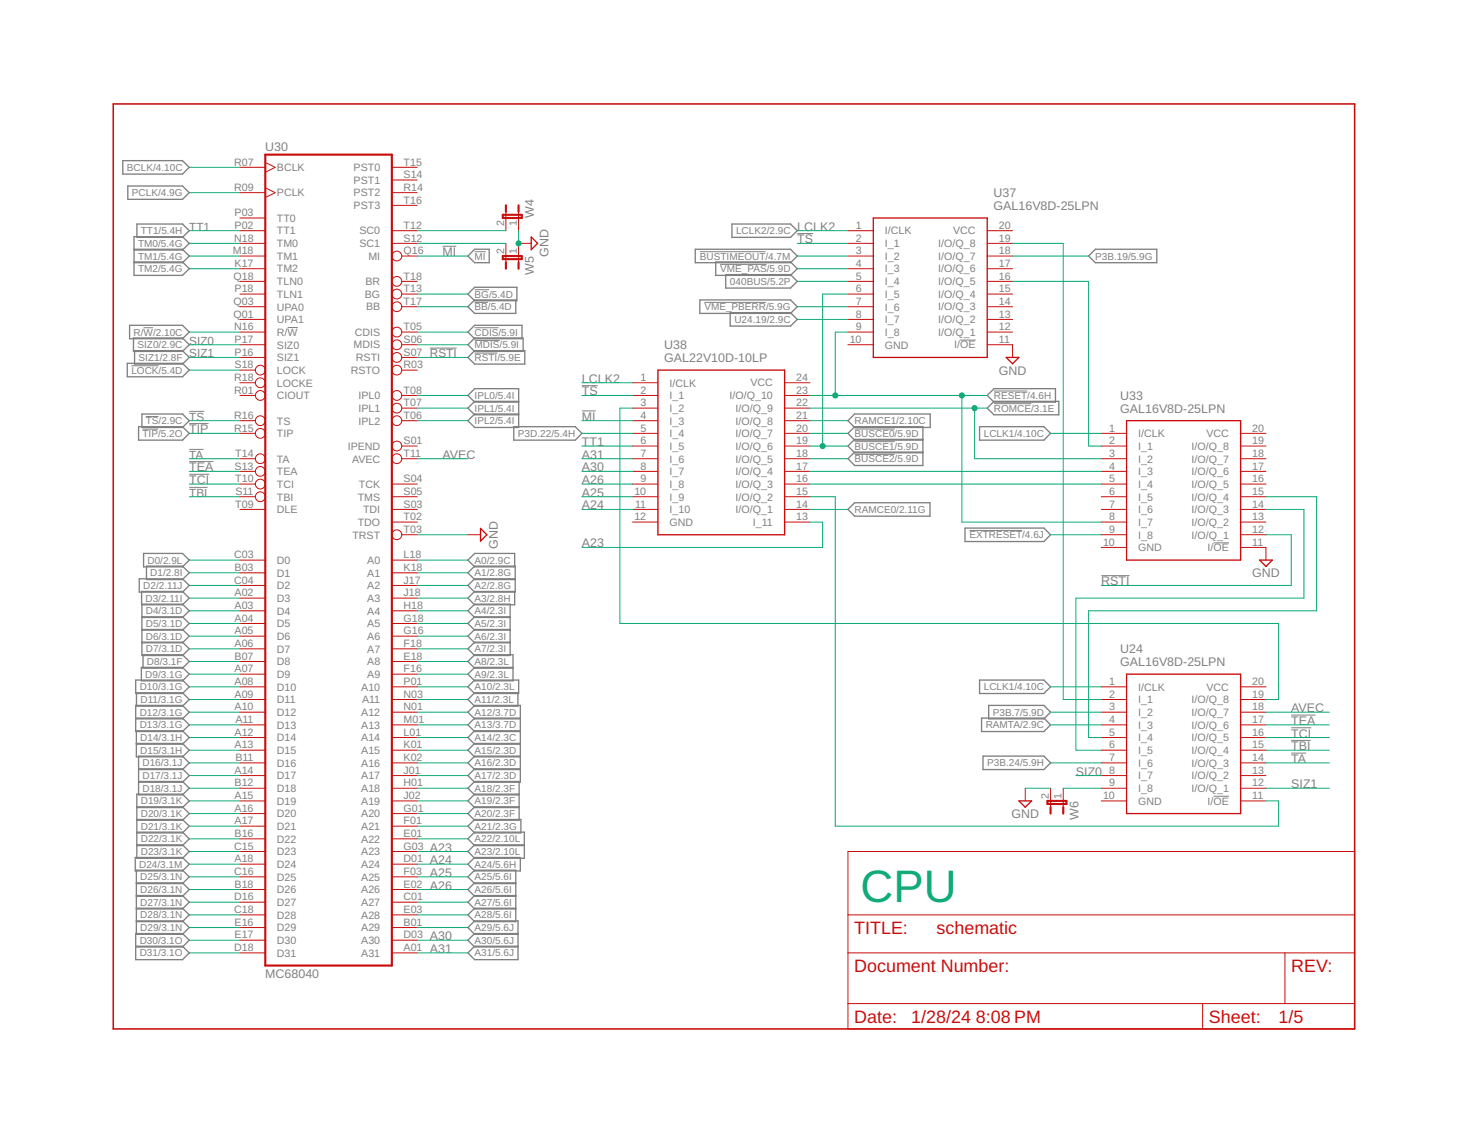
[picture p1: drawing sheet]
<svg xmlns="http://www.w3.org/2000/svg" width="279mm" height="216mm" viewBox="0 0 279 216" stroke-linecap="round" stroke-linejoin="round" font-family="sans-serif">
<g fill="none" stroke="#808080" stroke-width=".19">
<path d="M84.3 46.9h2.6M90.4 47.9h2.1M90.4 57.6h2.5M90.4 55.2h2.8M133.3 47.9h12.5M134.2 57.6h11.7M137.2 50.3h8.8M151.8 44.5h3.1M25 69.6h5.2M27.3 62.4h1.8M27.8 79.3h2.4M36 78.3h2.9"/>
<path d="M54.8 62.4h1.9M81.9 66.3h5.1M90.4 67.2h4.3M90.4 62.4h4.6M90.4 64.8h4.8M110.8 73.4h3.1M110.8 78.2h2.7M182.9 64.7h2.9M189.3 74.4h6.4M189.3 76.9h7.1M27.1 81.7h3M36 85.6h2.8"/>
<path d="M36 92.8h3.5M36 80.6h3.7M36 87.9h4.7M36 90.3h3.9M162.8 84.1h7.6M162.8 86.5h7.6M162.8 81.7h7.6M184.6 101h10.1M209.7 109.6h5.4M231.1 103.4h3M245.9 136.1h4.6M245.9 138.6h3.8"/>
<path d="M231.1 151.6h3M245.9 143.4h2.9M245.9 141h3.7"/>
</g>
<g fill="none" stroke="#808080" stroke-width=".25">
<path d="M23.4 30.6h11.4l1.2 1.3-1.2 1.2h-11.4zM24.3 35.4h10.5l1.2 1.3-1.2 1.3h-10.5zM25.5 47.5h9.3l1.2 1.2-1.2 1.3h-9.3M25.5 47.6h9.3l1.2-1.3-1.2-1.2h-9.3v7.3h9.3l1.2-1.2-1.2-1.3h-9.3M26.1 42.7h8.7l1.2 1.2-1.2 1.3h-8.7zM89.1 58.4l1.3-1.3h7.8v2.6h-7.8zM89.1 56l1.3-1.3h8v2.6h-8zM89.1 48.7l1.3-1.2h2.8v2.5h-2.8zM132.4 47.5h18.2l1.2 1.2-1.2 1.3h-18.2zM133.3 57.1h17.3l1.2 1.3-1.2 1.3h-17.3zM136.3 49.9h14.3l1.2 1.3-1.2 1.2h-14.3zM138.2 52.3h12.4l1.2 1.3-1.2 1.2h-12.4z"/>
<path d="M139.1 59.5h11.5l1.2 1.3-1.2 1.3h-11.5zM139.4 42.7h11.2l1.2 1.2-1.2 1.3h-11.2zM208.6 47.5h11.7v2.5h-11.7l-1.3-1.3zM24.2 69.2h10.6l1.2 1.3-1.2 1.2h-10.6zM24.7 61.9h10.1l1.2 1.3-1.2 1.3h-10.1zM25.4 64.3h9.4l1.2 1.3-1.2 1.3h-9.4zM25.6 66.8h9.2l1.2 1.3-1.2 1.2h-9.2zM27 78.8h7.8l1.2 1.3-1.2 1.3h-7.8zM89.1 68.1l1.3-1.3h9.5v2.5h-9.5zM89.1 63.2l1.3-1.3h9v2.6h-9zM89.1 65.6l1.3-1.3h9.2v2.6h-9.2zM98.8 76.6h-8.4l-1.3-1.3 1.3-1.3h8.4v7.4h-8.4l-1.3-1.3 1.3-1.3h8.4"/>
<path d="M98.8 76.4h-8.4l-1.3 1.3 1.3 1.3h8.4M189.3 76.4h12.4v2.6h-12.4l-1.3-1.3zM189.3 74h11.7v2.6h-11.7l-1.3-1.3zM26.4 81.2h8.4l1.2 1.3-1.2 1.3h-8.4zM97.9 81.2h11.7l1.2 1.3-1.2 1.3h-11.7zM161.5 80.1l1.3-1.3h14.4v2.6h-14.4zM161.5 97l1.3-1.3h14.3v2.6h-14.3zM175.8 83.8h-13l-1.3-1.3 1.3-1.3h13v7.4h-13l-1.3-1.3 1.3-1.2h13M175.8 83.7h-13l-1.3 1.2 1.3 1.3h13M186.6 81.2h12.2l1.3 1.3-1.3 1.3h-12.2zM26.5 110.2h8.3l1.2 1.3-1.2 1.2h-8.3zM27 112.6h7.8l1.2 1.3-1.2 1.2h-7.8z"/>
<path d="M27 117.6h7.8l1.2-1.3-1.2-1.3h-7.8v9.8h7.8l1.2-1.3-1.2-1.2h-7.8M27 119.8h7.8l1.2 1.3-1.2 1.3h-7.8M27 117.4h7.8l1.2 1.3-1.2 1.3h-7.8M27.3 105.4h7.5l1.2 1.2-1.2 1.3h-7.5zM27.9 107.8h6.9l1.2 1.3-1.2 1.2h-6.9zM89.1 113.9l1.3-1.3h7.6v2.5h-7.6zM89.1 106.6l1.3-1.2h7.6v2.5h-7.6zM97.2 117.6h-6.8l-1.3-1.3 1.3-1.3h6.8v9.8h-6.8l-1.3-1.3 1.3-1.2h6.8M97.2 119.8h-6.8l-1.3 1.3 1.3 1.3h6.8M97.2 117.4h-6.8l-1.3 1.3 1.3 1.3h6.8M98.1 110.2h-7.7l-1.3 1.3 1.3 1.2h7.7v-4.9h-7.7l-1.3 1.3 1.3 1.2h7.7M183.8 100.5h15l1.3 1.3-1.3 1.3h-15z"/>
<path d="M25.8 129.5h9l1.2 1.3-1.2 1.2h-9zM25.8 136.7h9l1.2 1.3-1.2 1.3h-9v-5h9l1.2 1.3-1.2 1.3h-9M26 131.9h8.8l1.2 1.3-1.2 1.3h-8.8zM26.9 127.1h7.9l1.2 1.3-1.2 1.2h-7.9zM27.2 124.7h7.6l1.2 1.2-1.2 1.3h-7.6zM89.1 133.2l1.3-1.3h8.2v2.6h-8.2zM90.4 129.5h8.4v2.5h-8.4l-1.3-1.2zM97.7 127.1h-7.3l-1.3 1.3 1.3 1.2h7.3v-4.9h-7.3l-1.3 1.2 1.3 1.3h7.3M99.1 136.9h-8.7l-1.3-1.3 1.3-1.3h8.7v14.6h-8.7l-1.3-1.2 1.3-1.3h8.7M99.1 139.1h-8.7l-1.3 1.3 1.3 1.3h8.7M99.1 136.7h-8.7l-1.3 1.3 1.3 1.3h8.7M186.6 129.5h12.2l1.3 1.3-1.3 1.2h-12.2z"/>
<path d="M186.9 136.7h11.9l1.3 1.3-1.3 1.3h-11.9zM188.3 134.3h10.5l1.3 1.3-1.3 1.3h-10.5zM26 141.5h8.8l1.2 1.3-1.2 1.3h-8.8v-5h8.8l1.2 1.3-1.2 1.3h-8.8M26.1 153.8h8.7l1.2-1.3-1.2-1.3h-8.7v12.2h8.7l1.2-1.3-1.2-1.3h-8.7M26.1 158.4h8.7l1.2 1.3-1.2 1.3h-8.7M26.1 156h8.7l1.2 1.3-1.2 1.3h-8.7M26.1 153.6h8.7l1.2 1.3-1.2 1.3h-8.7M26.4 146.5h8.4l1.2-1.3-1.2-1.2h-8.4v7.3h8.4l1.2-1.2-1.2-1.3h-8.4M26.4 146.4h8.4l1.2 1.3-1.2 1.2h-8.4M89.1 157.3l1.3-1.3h8.8v2.6h-8.8zM98.9 151.3h-8.5l-1.3-1.2 1.3-1.3h8.5v7.4h-8.5l-1.3-1.3 1.3-1.3h8.5M98.9 151.2h-8.5l-1.3 1.3 1.3 1.3h8.5"/>
<path d="M99.1 144h-8.7l-1.3 1.2 1.3 1.3h8.7M99.1 141.5h-8.7l-1.3 1.3 1.3 1.3h8.7M187.2 144h11.6l1.3 1.2-1.3 1.3h-11.6zM25.8 163.3h9l1.2 1.2-1.2 1.3h-9zM26 168.1h8.8l1.2 1.3-1.2 1.2h-8.8M26 168.2h8.8l1.2-1.3-1.2-1.2h-8.8v12.2h8.8l1.2-1.3-1.2-1.3h-8.8M26 170.5h8.8l1.2 1.3-1.2 1.3h-8.8M26 172.9h8.8l1.2 1.3-1.2 1.3h-8.8M89.1 164.5l1.3-1.2h8.7v2.5h-8.7zM98.2 168.1h-7.8l-1.3 1.3 1.3 1.2h7.8M98.2 170.5h-7.8l-1.3 1.3 1.3 1.3h7.8M98.2 168.2h-7.8l-1.3-1.3 1.3-1.2h7.8v9.8h-7.8l-1.3-1.3 1.3-1.3h7.8"/>
<path d="M98.7 177.9h-8.3l-1.3-1.3 1.3-1.3h8.3v7.4h-8.3l-1.3-1.3 1.3-1.3h8.3M98.7 177.7h-8.3l-1.3 1.3 1.3 1.3h8.3M99.9 160.8h-9.5l-1.3 1.3 1.3 1.3h9.5v-5h-9.5l-1.3 1.3 1.3 1.3h9.5M25.8 180.1h9l1.2 1.3-1.2 1.3h-9v-5h9l1.2 1.3-1.2 1.3h-9"/>
</g>
<path d="M50.5 29.4h24.1v154.4h-24.1zM96.4 39.1v1.2M98.8 39.1v1.2M95.8 48.7h3.6v.6h-3.6zM95.8 40.9h3.6v.6h-3.6zM96.4 50v1.2M98.8 50v1.2M199.5 152.5h3.6v.6h-3.6zM200.1 153.7v1.2M202.5 153.7v1.2" fill="none" stroke="#c90d0c" stroke-width=".4"/>
<g fill="none" stroke="#c90d0c" stroke-width=".19">
<path d="M45.7 31.9h4.8M45.7 36.7h4.8M50.5 30.9l1.9 1-1.9 .9M50.5 35.8l1.9 .9-1.9 .9M74.6 31.9h4.9M74.6 34.3h4.9M74.6 36.7h4.9M74.6 39.1h4.9M45.7 41.5h4.8M45.7 43.9h4.8M45.7 53.6h4.8M45.7 58.4h4.8"/>
<path d="M45.7 46.3h4.8M45.7 48.7h4.8M45.7 56h4.8M45.7 51.2h4.8M74.6 43.9h4.9M74.6 46.3h4.9M76.5 53.6h3M76.5 58.4h3M76.5 48.7h3M76.5 56h3M96.4 40.3v3.6M96.4 46.3v3.7"/>
<path d="M98.8 40.3v3.6M101.2 46.3h-2.4v3.7M161.5 43.9h4.8M161.5 53.6h4.8M161.5 58.4h4.8M161.5 46.3h4.8M161.5 48.7h4.8M161.5 56h4.8M161.5 51.2h4.8M188 43.9h4.8M188 53.6h4.8M188 58.4h4.8"/>
<path d="M188 46.3h4.8M188 48.7h4.8M188 56h4.8M188 51.2h4.8M45.7 60.8h4.8M45.7 75.3h2.9M45.7 65.6h4.8M45.7 68.1h4.8M45.7 63.2h4.8M45.7 70.5h2.9M45.7 72.9h2.9M76.5 75.3h3"/>
<path d="M76.5 65.6h3M76.5 68.1h3M76.5 63.2h3M76.5 77.7h3M76.5 70.5h3M120.5 75.3h4.8M120.5 77.7h4.8M120.5 72.9h4.8M149.4 75.3h4.9M149.4 77.7h4.9M149.4 72.9h4.9M161.5 60.8h4.8"/>
<path d="M161.5 65.6h4.8M161.5 63.2h4.8M188 60.8h4.8M188 65.6h4.8v2.5M188 63.2h4.8M45.7 87.3h2.9M45.7 80.1h2.9M45.7 89.7h2.9M45.7 92.2h2.9M45.7 82.5h2.9M45.7 94.6h2.9M45.7 97h4.8"/>
<path d="M74.6 92.2h4.9M74.6 94.6h4.9M74.6 97h4.9M74.6 99.4h4.9M76.5 87.3h3M76.5 80.1h3M76.5 84.9h3M120.5 87.3h4.8M120.5 80.1h4.8M120.5 89.7h4.8M120.5 92.2h4.8M120.5 84.9h4.8"/>
<path d="M120.5 82.5h4.8M120.5 94.6h4.8M120.5 97h4.8M120.5 99.4h4.8M149.4 87.3h4.9M149.4 80.1h4.9M149.4 89.7h4.9M149.4 92.2h4.9M149.4 84.9h4.9M149.4 82.5h4.9M149.4 94.6h4.9M149.4 97h4.9"/>
<path d="M149.4 99.4h4.9M209.7 87.3h4.9M209.7 89.7h4.9M209.7 92.2h4.9M209.7 84.9h4.9M209.7 82.5h4.9M209.7 94.6h4.9M209.7 97h4.9M209.7 99.4h4.9M236.3 87.3h4.8M236.3 89.7h4.8M236.3 92.2h4.8"/>
<path d="M236.3 84.9h4.8M236.3 82.5h4.8M236.3 94.6h4.8M236.3 97h4.8M236.3 99.4h4.8M45.7 106.6h4.8M45.7 109.1h4.8M45.7 111.5h4.8M45.7 113.9h4.8M45.7 116.3h4.8M45.7 118.7h4.8M74.6 106.6h4.9"/>
<path d="M74.6 109.1h4.9M74.6 111.5h4.9M74.6 113.9h4.9M74.6 116.3h4.9M74.6 118.7h4.9M76.5 101.8h3M89.1 101.8h2.4M209.7 101.8h4.9M209.7 104.2h4.9M236.3 101.8h4.8M236.3 104.2h4.8v2.4M45.7 121.1h4.8"/>
<path d="M45.7 123.5h4.8M45.7 125.9h4.8M45.7 128.4h4.8M45.7 130.8h4.8M45.7 133.2h4.8M45.7 135.6h4.8M45.7 138h4.8M74.6 121.1h4.9M74.6 123.5h4.9M74.6 125.9h4.9M74.6 128.4h4.9M74.6 130.8h4.9"/>
<path d="M74.6 133.2h4.9M74.6 135.6h4.9M74.6 138h4.9M209.7 130.8h4.9M209.7 133.2h4.9M209.7 135.6h4.9M209.7 138h4.9M236.3 130.8h4.8M236.3 133.2h4.8M236.3 135.6h4.8M236.3 138h4.8M45.7 140.4h4.8"/>
<path d="M45.7 142.8h4.8M45.7 145.2h4.8M45.7 147.7h4.8M45.7 150.1h4.8M45.7 152.5h4.8M45.7 154.9h4.8M45.7 157.3h4.8M45.7 159.7h4.8M74.6 140.4h4.9M74.6 142.8h4.9M74.6 145.2h4.9M74.6 147.7h4.9"/>
<path d="M74.6 150.1h4.9M74.6 152.5h4.9M74.6 154.9h4.9M74.6 157.3h4.9M74.6 159.7h4.9M195.3 150.1v2.4M200.1 150.1v3.6M202.5 150.1v3.6M209.7 140.4h4.9M209.7 142.8h4.9M209.7 145.2h4.9M209.7 147.7h4.9"/>
<path d="M209.7 150.1h4.9M209.7 152.5h4.9M236.3 140.4h4.8M236.3 142.8h4.8M236.3 145.2h4.8M236.3 147.7h4.8M236.3 150.1h4.8M236.3 152.5h4.8M45.7 162.1h4.8M45.7 164.5h4.8M45.7 166.9h4.8M45.7 169.4h4.8"/>
<path d="M45.7 171.8h4.8M45.7 174.2h4.8M45.7 176.6h4.8M45.7 179h4.8M74.6 162.1h4.9M74.6 164.5h4.9M74.6 166.9h4.9M74.6 169.4h4.9M74.6 171.8h4.9M74.6 174.2h4.9M74.6 176.6h4.9M74.6 179h4.9"/>
<path d="M161.5 162.1h96.5v33.8h-96.5zM161.5 174.2h96.5M45.7 181.4h4.8M74.6 181.4h4.9M161.5 181.4h96.5M161.5 191.1h96.5M229 191.1v4.8M244.7 181.4v9.7"/>
<circle cx="75.6" cy="53.6" r=".93"/>
<circle cx="75.6" cy="48.7" r=".93"/>
<circle cx="75.6" cy="56" r=".93"/>
<circle cx="75.6" cy="58.4" r=".93"/>
<circle cx="49.6" cy="75.3" r=".93"/>
<circle cx="49.6" cy="70.5" r=".93"/>
<circle cx="49.6" cy="72.9" r=".93"/>
<circle cx="75.6" cy="77.7" r=".93"/>
<circle cx="75.6" cy="63.2" r=".93"/>
<circle cx="75.6" cy="70.5" r=".93"/>
<circle cx="75.6" cy="68.1" r=".93"/>
<circle cx="75.6" cy="65.6" r=".93"/>
<circle cx="75.6" cy="75.3" r=".93"/>
<circle cx="49.6" cy="82.5" r=".93"/>
<circle cx="49.6" cy="80.1" r=".93"/>
<circle cx="49.6" cy="87.3" r=".93"/>
<circle cx="49.6" cy="89.7" r=".93"/>
<circle cx="49.6" cy="94.6" r=".93"/>
<circle cx="49.6" cy="92.2" r=".93"/>
<circle cx="75.6" cy="84.9" r=".93"/>
<circle cx="75.6" cy="80.1" r=".93"/>
<circle cx="75.6" cy="87.3" r=".93"/>
<circle cx="75.6" cy="101.8" r=".93"/>
</g>
<path d="M21.6 19.8h236.4v176.1h-236.4z" fill="none" stroke="#c90d0c" stroke-width=".3"/>
<path d="M101.2 45.1l1.2 1.2-1.2 1.2zM166.3 41.5h21.7v26.6h-21.7zM125.3 70.5h24.1v31.3h-24.1zM191.6 68.1h2.5l-1.3 1.2zM214.6 80.1h21.7v26.5h-21.7zM91.5 100.6l1.2 1.2-1.2 1.2zM239.9 106.6h2.4l-1.2 1.2zM214.6 128.4h21.7v26.5h-21.7zM194.1 152.5h2.4l-1.2 1.2z" fill="none" stroke="#c90d0c" stroke-width=".25"/>
<g fill="none" stroke="#0dab76" stroke-width=".19">
<path d="M36 31.9h9.7M36 36.7h9.7M36 46.3h9.7M36 43.9h9.7M36 48.7h9.7M36 51.2h9.7M79.5 46.3h16.9M79.5 43.9h16.9M79.5 48.7h9.6M79.5 56h9.6M79.5 58.4h9.6M98.8 43.9v2.4"/>
<path d="M151.8 46.3h9.7M151.8 43.9h9.7M151.8 53.6h9.7M151.8 48.7h9.7M151.8 51.2h9.7M151.8 58.4h9.7M161.5 56h-4.8v28.9M192.8 46.3h9.7v86.9h7.2M192.8 53.6h14.5v31.3h2.4M192.8 48.7h14.5M36 68.1h9.7M36 63.2h9.7"/>
<path d="M36 65.6h9.7M36 70.5h9.7M79.5 77.7h9.6M79.5 75.3h9.6M79.5 68.1h9.6M79.5 63.2h9.6M79.5 65.6h9.6M110.8 75.3h9.7M110.8 72.9h9.7M120.5 77.7h-2.4v41h125.4v14.5h-2.4M151.8 60.8h9.7M154.3 77.7h33.7"/>
<path d="M154.3 75.3h33.7M161.5 63.2h-2.4v12.1M183.2 75.3v24.1h26.5M185.6 77.7v9.6h24.1M36 87.3h9.7M36 89.7h9.7M36 92.2h9.7M36 94.6h9.7M36 80.1h9.7M36 82.5h9.7M79.5 87.3h9.6M79.5 80.1h9.6"/>
<path d="M110.8 87.3h9.7M110.8 89.7h9.7M110.8 92.2h9.7M110.8 94.6h9.7M110.8 97h9.7M110.8 80.1h9.7M110.8 84.9h9.7M110.8 82.5h9.7M154.3 87.3h7.2M154.3 89.7h55.4M154.3 92.2h55.4M154.3 94.6h4.8v62.7h84.4v-4.8h-2.4"/>
<path d="M154.3 97h7.2M154.3 99.4h2.4v4.8h-45.9M154.3 80.1h7.2M154.3 84.9h7.2M154.3 82.5h7.2M200.1 82.5h9.6M241.1 94.6h9.7v21.7h-43.5v24.1h2.4M241.1 97h7.2v16.9h-43.4v28.9h4.8M36 118.7h9.7M36 116.3h9.7M36 113.9h9.7M36 111.5h9.7"/>
<path d="M36 109.1h9.7M36 106.6h9.7M79.5 118.7h9.6M79.5 116.3h9.6M79.5 113.9h9.6M79.5 111.5h9.6M79.5 109.1h9.6M79.5 106.6h9.6M79.5 101.8h9.6M200.1 101.8h9.6M241.1 101.8h4.8v9.7h-36.2M36 138h9.7"/>
<path d="M36 135.6h9.7M36 133.2h9.7M36 130.8h9.7M36 128.4h9.7M36 125.9h9.7M36 123.5h9.7M36 121.1h9.7M79.5 138h9.6M79.5 135.6h9.6M79.5 133.2h9.6M79.5 130.8h9.6M79.5 128.4h9.6"/>
<path d="M79.5 125.9h9.6M79.5 123.5h9.6M79.5 121.1h9.6M200.1 138h9.6M200.1 135.6h9.6M200.1 130.8h9.6M241.1 138h12.1M241.1 135.6h12.1M36 159.7h9.7M36 157.3h9.7M36 154.9h9.7M36 152.5h9.7"/>
<path d="M36 150.1h9.7M36 147.7h9.7M36 145.2h9.7M36 142.8h9.7M36 140.4h9.7M79.5 159.7h9.6M79.5 157.3h9.6M79.5 154.9h9.6M79.5 152.5h9.6M79.5 150.1h9.6M79.5 147.7h9.6M79.5 145.2h9.6"/>
<path d="M79.5 142.8h9.6M79.5 140.4h9.6M195.3 150.1h4.8M200.1 145.2h9.6M202.5 150.1h7.2M204.9 147.7h4.8M241.1 150.1h12.1M241.1 145.2h12.1M241.1 142.8h12.1M241.1 140.4h12.1M36 169.4h9.7M36 171.8h9.7"/>
<path d="M36 174.2h9.7M36 176.6h9.7M36 179h9.7M36 166.9h9.7M36 164.5h9.7M36 162.1h9.7M79.5 169.4h9.6M79.5 171.8h9.6M79.5 174.2h9.6M79.5 176.6h9.6M79.5 179h9.6M79.5 166.9h9.6"/>
<path d="M79.5 164.5h9.6M79.5 162.1h9.6M36 181.4h9.7M79.5 181.4h9.6"/>
</g>
<g fill="#0dab76" stroke="#0dab76" stroke-width=".19">
<circle cx="98.8" cy="46.3" r=".49"/>
<circle cx="183.2" cy="75.3" r=".49"/>
<circle cx="159.1" cy="75.3" r=".49"/>
<circle cx="185.6" cy="77.7" r=".49"/>
<circle cx="156.7" cy="84.9" r=".49"/>
</g>
<text font-size="8.7" fill="#0dab76" x="163.9" y="171.8">CPU</text>
<g font-size="3.4" fill="#c90d0c">
<text x="162.7" y="177.8">TITLE:</text>
<text x="178.4" y="177.8">schematic</text>
<text x="162.7" y="185">Document Number:</text>
<text x="245.9" y="185">REV:</text>
<text x="162.7" y="194.7">Date:</text>
<text x="173.6" y="194.7">1/28/24</text>
<text x="185.9" y="194.7">8:08 PM</text>
<text x="230.3" y="194.7">Sheet:</text>
<text x="243.5" y="194.7">1/5</text>
</g>
<g font-size="2.4" fill="#808080">
<text x="50.5" y="28.8">U30</text>
<text x="101.7" y="41.5" transform="rotate(-90 101.7 41.5)">W4</text>
<text x="189.2" y="39.9">GAL16V8D-25LPN</text>
<text x="189.2" y="37.5">U37</text>
<text x="151.8" y="46.3">TS</text>
<text x="151.8" y="43.9">LCLK2</text>
<text x="84.3" y="48.7">MI</text>
<text x="101.7" y="52.3" transform="rotate(-90 101.7 52.3)">W5</text>
<text x="104.4" y="49" transform="rotate(-90 104.4 49)">GND</text>
<text x="126.5" y="68.9">GAL22V10D-10LP</text>
<text x="126.5" y="66.5">U38</text>
<text x="190.2" y="71.3">GND</text>
<text x="110.8" y="75.3">TS</text>
<text x="110.8" y="72.9">LCLK2</text>
<text x="213.4" y="76.1">U33</text>
<text x="36" y="82.5">TIP</text>
<text x="110.8" y="80.1">MI</text>
<text x="213.4" y="78.5">GAL16V8D-25LPN</text>
<text x="36" y="89.8">TEA</text>
<text x="84.3" y="87.3">AVEC</text>
<text x="110.8" y="87.3">A31</text>
<text x="110.8" y="89.8">A30</text>
<text x="110.8" y="84.9">TT1</text>
<text x="36" y="92.2">TCI</text>
<text x="110.8" y="92.2">A26</text>
<text x="110.8" y="94.6">A25</text>
<text x="110.8" y="97">A24</text>
<text x="94.8" y="104.4" transform="rotate(-90 94.8 104.4)">GND</text>
<text x="110.8" y="104.2">A23</text>
<text x="209.7" y="111.5">RSTI</text>
<text x="238.5" y="109.9">GND</text>
<text x="213.4" y="124.4">U24</text>
<text x="213.4" y="126.8">GAL16V8D-25LPN</text>
<text x="245.9" y="135.6">AVEC</text>
<text x="245.9" y="142.8">TBI</text>
<text x="245.9" y="138">TEA</text>
<text x="245.9" y="140.4">TCI</text>
<text x="204.9" y="147.7">SIZ0</text>
<text x="245.9" y="145.2">TA</text>
<text x="192.6" y="155.7">GND</text>
<text x="245.9" y="150.1">SIZ1</text>
<text x="205.4" y="156" transform="rotate(-90 205.4 156)">W6</text>
<text x="81.9" y="166.9">A25</text>
<text x="81.9" y="164.5">A24</text>
<text x="81.9" y="162.1">A23</text>
<text x="81.9" y="169.4">A26</text>
<text x="81.9" y="179">A30</text>
<text x="81.9" y="181.4">A31</text>
<text x="50.5" y="186.2">MC68040</text>
</g>
<g font-size="2.2" fill="#808080">
<text x="36" y="43.9">TT1</text>
<text x="36" y="65.6">SIZ0</text>
<text x="36" y="68">SIZ1</text>
<text x="36" y="80.1">TS</text>
<text x="36" y="87.3">TA</text>
<text x="36" y="94.6">TBI</text>
</g>
<g font-size="2" fill="#808080">
<text x="44.6" y="31.5">R07</text>
<text x="52.7" y="32.6">BCLK</text>
<text x="67.3" y="32.6">PST0</text>
<text x="67.3" y="35">PST1</text>
<text x="76.9" y="31.5">T15</text>
<text x="76.9" y="33.9">S14</text>
<text x="44.6" y="36.3">R09</text>
<text x="44.7" y="41.2">P03</text>
<text x="52.7" y="37.4">PCLK</text>
<text x="67.3" y="37.4">PST2</text>
<text x="67.3" y="39.8">PST3</text>
<text x="76.9" y="36.3">R14</text>
<text x="76.9" y="38.8">T16</text>
<text x="44.6" y="46">N18</text>
<text x="44.7" y="43.6">P02</text>
<text x="52.7" y="42.2">TT0</text>
<text x="52.7" y="44.6">TT1</text>
<text x="52.7" y="47.1">TM0</text>
<text x="68.5" y="47">SC1</text>
<text x="68.5" y="44.6">SC0</text>
<text x="76.9" y="46">S12</text>
<text x="76.9" y="43.6">T12</text>
<text x="96" y="43" transform="rotate(-90 96 43)">2</text>
<text x="98.4" y="43" transform="rotate(-90 98.4 43)">1</text>
<text x="163" y="43.6">1</text>
<text x="163" y="46">2</text>
<text x="168.5" y="44.6">I/CLK</text>
<text x="168.5" y="47.1">I_1</text>
<text x="178.7" y="47">I/O/Q_8</text>
<text x="181.5" y="44.6">VCC</text>
<text x="190.3" y="43.6">20</text>
<text x="190.3" y="46">19</text>
<text x="44.3" y="48.4">M18</text>
<text x="44.5" y="53.2">Q18</text>
<text x="44.7" y="50.8">K17</text>
<text x="52.7" y="49.5">TM1</text>
<text x="52.7" y="51.9">TM2</text>
<text x="70.2" y="49.5">MI</text>
<text x="76.9" y="48.4">Q16</text>
<text x="76.9" y="53.2">T18</text>
<text x="96" y="48.4" transform="rotate(-90 96 48.4)">2</text>
<text x="98.4" y="48.4" transform="rotate(-90 98.4 48.4)">1</text>
<text x="163" y="48.4">3</text>
<text x="163" y="50.8">4</text>
<text x="163" y="53.2">5</text>
<text x="168.5" y="49.5">I_2</text>
<text x="168.5" y="51.9">I_3</text>
<text x="178.7" y="49.5">I/O/Q_7</text>
<text x="178.7" y="51.9">I/O/Q_6</text>
<text x="190.3" y="48.4">18</text>
<text x="190.3" y="50.8">17</text>
<text x="190.3" y="53.2">16</text>
<text x="44.5" y="58.1">Q03</text>
<text x="44.7" y="55.6">P18</text>
<text x="52.7" y="54.3">TLN0</text>
<text x="52.7" y="59.1">UPA0</text>
<text x="52.7" y="56.7">TLN1</text>
<text x="69.5" y="56.7">BG</text>
<text x="69.6" y="54.3">BR</text>
<text x="69.7" y="59.1">BB</text>
<text x="76.9" y="55.6">T13</text>
<text x="76.9" y="58.1">T17</text>
<text x="163" y="55.6">6</text>
<text x="163" y="58.1">7</text>
<text x="168.5" y="54.3">I_4</text>
<text x="168.5" y="56.7">I_5</text>
<text x="168.5" y="59.1">I_6</text>
<text x="178.7" y="54.3">I/O/Q_5</text>
<text x="178.7" y="56.7">I/O/Q_4</text>
<text x="178.7" y="59.1">I/O/Q_3</text>
<text x="190.3" y="55.6">15</text>
<text x="190.3" y="58.1">14</text>
<text x="44.5" y="60.5">Q01</text>
<text x="44.6" y="62.9">N16</text>
<text x="44.7" y="65.3">P17</text>
<text x="52.7" y="61.5">UPA1</text>
<text x="52.7" y="63.9">R/W</text>
<text x="67.6" y="63.9">CDIS</text>
<text x="76.9" y="62.9">T05</text>
<text x="76.9" y="65.3">S06</text>
<text x="161.8" y="65.3">10</text>
<text x="163" y="60.5">8</text>
<text x="163" y="62.9">9</text>
<text x="168.5" y="61.5">I_7</text>
<text x="168.5" y="63.9">I_8</text>
<text x="178.7" y="61.5">I/O/Q_2</text>
<text x="178.7" y="63.9">I/O/Q_1</text>
<text x="190.3" y="60.5">13</text>
<text x="190.3" y="62.9">12</text>
<text x="190.3" y="65.3">11</text>
<text x="44.7" y="67.7">P16</text>
<text x="44.7" y="70.1">S18</text>
<text x="52.7" y="66.4">SIZ0</text>
<text x="52.7" y="68.8">SIZ1</text>
<text x="52.7" y="71.2">LOCK</text>
<text x="66.8" y="71.2">RSTO</text>
<text x="67.3" y="66.3">MDIS</text>
<text x="67.8" y="68.8">RSTI</text>
<text x="76.9" y="67.7">S07 RSTI</text>
<text x="76.9" y="70.1">R03</text>
<text x="168.5" y="66.4">GND</text>
<text x="181.7" y="66.3">I/OE</text>
<text x="44.6" y="72.5">R18</text>
<text x="44.6" y="74.9">R01</text>
<text x="52.7" y="73.6">LOCKE</text>
<text x="52.7" y="76">CIOUT</text>
<text x="68.3" y="76">IPL0</text>
<text x="76.9" y="74.9">T08</text>
<text x="76.9" y="77.4">T07</text>
<text x="122" y="72.5">1</text>
<text x="122" y="74.9">2</text>
<text x="122" y="77.4">3</text>
<text x="127.5" y="73.6">I/CLK</text>
<text x="127.5" y="76">I_1</text>
<text x="139" y="76">I/O/Q_10</text>
<text x="142.9" y="73.6">VCC</text>
<text x="151.7" y="72.5">24</text>
<text x="151.7" y="74.9">23</text>
<text x="151.7" y="77.4">22</text>
<text x="44.6" y="79.8">R16</text>
<text x="44.6" y="82.2">R15</text>
<text x="52.7" y="80.8">TS</text>
<text x="52.7" y="83.2">TIP</text>
<text x="68.3" y="78.4">IPL1</text>
<text x="68.3" y="80.8">IPL2</text>
<text x="76.9" y="79.8">T06</text>
<text x="122" y="79.8">4</text>
<text x="122" y="82.2">5</text>
<text x="127.5" y="78.4">I_2</text>
<text x="127.5" y="80.8">I_3</text>
<text x="127.5" y="83.2">I_4</text>
<text x="140.1" y="78.4">I/O/Q_9</text>
<text x="140.1" y="80.8">I/O/Q_8</text>
<text x="140.1" y="83.2">I/O/Q_7</text>
<text x="151.7" y="79.8">21</text>
<text x="151.7" y="82.2">20</text>
<text x="211.2" y="82.2">1</text>
<text x="216.8" y="83.2">I/CLK</text>
<text x="229.8" y="83.2">VCC</text>
<text x="238.5" y="82.2">20</text>
<text x="44.7" y="89.4">S13</text>
<text x="44.8" y="87">T14</text>
<text x="52.7" y="88.1">TA</text>
<text x="66.2" y="85.6">IPEND</text>
<text x="67" y="88.1">AVEC</text>
<text x="76.9" y="87">T11</text>
<text x="76.9" y="84.6">S01</text>
<text x="122" y="84.6">6</text>
<text x="122" y="87">7</text>
<text x="122" y="89.4">8</text>
<text x="127.5" y="85.7">I_5</text>
<text x="127.5" y="88.1">I_6</text>
<text x="140.1" y="85.6">I/O/Q_6</text>
<text x="140.1" y="88.1">I/O/Q_5</text>
<text x="151.7" y="84.6">19</text>
<text x="151.7" y="87">18</text>
<text x="151.7" y="89.4">17</text>
<text x="211.2" y="84.6">2</text>
<text x="211.2" y="87">3</text>
<text x="211.2" y="89.4">4</text>
<text x="216.8" y="85.7">I_1</text>
<text x="216.8" y="88.1">I_2</text>
<text x="227" y="85.6">I/O/Q_8</text>
<text x="227" y="88.1">I/O/Q_7</text>
<text x="238.5" y="84.6">19</text>
<text x="238.5" y="87">18</text>
<text x="238.5" y="89.4">17</text>
<text x="44.8" y="91.8">T10</text>
<text x="44.8" y="94.2">S11</text>
<text x="52.7" y="90.5">TEA</text>
<text x="52.7" y="92.9">TCI</text>
<text x="52.7" y="95.3">TBI</text>
<text x="68.1" y="95.3">TMS</text>
<text x="68.4" y="92.9">TCK</text>
<text x="76.9" y="91.8">S04</text>
<text x="76.9" y="94.2">S05</text>
<text x="120.8" y="94.2">10</text>
<text x="122" y="91.8">9</text>
<text x="127.5" y="90.5">I_7</text>
<text x="127.5" y="92.9">I_8</text>
<text x="127.5" y="95.3">I_9</text>
<text x="140.1" y="90.5">I/O/Q_4</text>
<text x="140.1" y="92.9">I/O/Q_3</text>
<text x="140.1" y="95.3">I/O/Q_2</text>
<text x="151.7" y="91.8">16</text>
<text x="151.7" y="94.2">15</text>
<text x="211.2" y="91.8">5</text>
<text x="211.2" y="94.2">6</text>
<text x="216.8" y="90.5">I_3</text>
<text x="216.8" y="92.9">I_4</text>
<text x="216.8" y="95.3">I_5</text>
<text x="227" y="90.5">I/O/Q_6</text>
<text x="227" y="92.9">I/O/Q_5</text>
<text x="227" y="95.3">I/O/Q_4</text>
<text x="238.5" y="91.8">16</text>
<text x="238.5" y="94.2">15</text>
<text x="44.8" y="96.7">T09</text>
<text x="52.7" y="97.7">DLE</text>
<text x="68.1" y="100.1">TDO</text>
<text x="69.1" y="97.7">TDI</text>
<text x="76.9" y="96.7">S03</text>
<text x="76.9" y="99.1">T02</text>
<text x="76.9" y="101.5">T03</text>
<text x="120.8" y="99.1">12</text>
<text x="121" y="96.7">11</text>
<text x="127.5" y="97.7">I_10</text>
<text x="127.5" y="100.1">GND</text>
<text x="140.1" y="97.7">I/O/Q_1</text>
<text x="143.4" y="100.1">I_11</text>
<text x="151.7" y="96.7">14</text>
<text x="151.7" y="99.1">13</text>
<text x="211.2" y="96.7">7</text>
<text x="211.2" y="99.1">8</text>
<text x="211.2" y="101.5">9</text>
<text x="216.8" y="97.7">I_6</text>
<text x="216.8" y="100.1">I_7</text>
<text x="227" y="97.7">I/O/Q_3</text>
<text x="227" y="100.1">I/O/Q_2</text>
<text x="238.5" y="96.7">14</text>
<text x="238.5" y="99.1">13</text>
<text x="238.5" y="101.5">12</text>
<text x="44.6" y="106.3">C03</text>
<text x="52.7" y="107.4">D0</text>
<text x="67.1" y="102.5">TRST</text>
<text x="69.9" y="107.4">A0</text>
<text x="76.9" y="106.3">L18</text>
<text x="210.1" y="103.9">10</text>
<text x="216.8" y="102.5">I_8</text>
<text x="216.8" y="105">GND</text>
<text x="227" y="102.5">I/O/Q_1</text>
<text x="230" y="104.9">I/OE</text>
<text x="238.5" y="103.9">11</text>
<text x="44.6" y="111.1">C04</text>
<text x="44.7" y="108.7">B03</text>
<text x="44.7" y="113.5">A02</text>
<text x="52.7" y="109.8">D1</text>
<text x="52.7" y="112.2">D2</text>
<text x="69.9" y="109.8">A1</text>
<text x="69.9" y="112.2">A2</text>
<text x="76.9" y="108.7">K18</text>
<text x="76.9" y="111.1">J17</text>
<text x="76.9" y="113.5">J18</text>
<text x="44.7" y="116">A03</text>
<text x="44.7" y="118.4">A04</text>
<text x="52.7" y="114.6">D3</text>
<text x="52.7" y="117">D4</text>
<text x="52.7" y="119.4">D5</text>
<text x="69.9" y="114.6">A3</text>
<text x="69.9" y="117">A4</text>
<text x="69.9" y="119.4">A5</text>
<text x="76.9" y="116">H18</text>
<text x="76.9" y="118.4">G18</text>
<text x="44.7" y="120.8">A05</text>
<text x="44.7" y="123.2">A06</text>
<text x="44.7" y="125.6">B07</text>
<text x="52.7" y="121.8">D6</text>
<text x="52.7" y="124.3">D7</text>
<text x="69.9" y="121.8">A6</text>
<text x="69.9" y="124.2">A7</text>
<text x="76.9" y="120.8">G16</text>
<text x="76.9" y="123.2">F18</text>
<text x="76.9" y="125.6">E18</text>
<text x="44.7" y="128">A07</text>
<text x="44.7" y="130.4">A08</text>
<text x="52.7" y="126.7">D8</text>
<text x="52.7" y="129.1">D9</text>
<text x="52.7" y="131.5">D10</text>
<text x="68.8" y="131.5">A10</text>
<text x="69.9" y="129.1">A9</text>
<text x="69.9" y="126.7">A8</text>
<text x="76.9" y="128">F16</text>
<text x="76.9" y="130.4">P01</text>
<text x="211.2" y="130.4">1</text>
<text x="216.8" y="131.5">I/CLK</text>
<text x="229.8" y="131.5">VCC</text>
<text x="238.5" y="130.4">20</text>
<text x="44.7" y="132.8">A09</text>
<text x="44.7" y="135.3">A10</text>
<text x="44.8" y="137.7">A11</text>
<text x="52.7" y="133.9">D11</text>
<text x="52.7" y="136.3">D12</text>
<text x="68.8" y="136.3">A12</text>
<text x="69" y="133.9">A11</text>
<text x="76.9" y="132.8">N03</text>
<text x="76.9" y="135.3">N01</text>
<text x="76.9" y="137.7">M01</text>
<text x="211.2" y="132.8">2</text>
<text x="211.2" y="135.3">3</text>
<text x="211.2" y="137.7">4</text>
<text x="216.8" y="133.9">I_1</text>
<text x="216.8" y="136.3">I_2</text>
<text x="227" y="133.9">I/O/Q_8</text>
<text x="227" y="136.3">I/O/Q_7</text>
<text x="238.5" y="132.8">19</text>
<text x="238.5" y="135.3">18</text>
<text x="238.5" y="137.7">17</text>
<text x="44.7" y="140.1">A12</text>
<text x="44.7" y="142.5">A13</text>
<text x="52.7" y="138.7">D13</text>
<text x="52.7" y="141.1">D14</text>
<text x="52.7" y="143.5">D15</text>
<text x="68.8" y="138.7">A13</text>
<text x="68.8" y="141.1">A14</text>
<text x="68.8" y="143.5">A15</text>
<text x="76.9" y="140.1">L01</text>
<text x="76.9" y="142.5">K01</text>
<text x="211.2" y="140.1">5</text>
<text x="211.2" y="142.5">6</text>
<text x="216.8" y="138.7">I_3</text>
<text x="216.8" y="141.1">I_4</text>
<text x="216.8" y="143.5">I_5</text>
<text x="227" y="138.7">I/O/Q_6</text>
<text x="227" y="141.1">I/O/Q_5</text>
<text x="227" y="143.5">I/O/Q_4</text>
<text x="238.5" y="140.1">16</text>
<text x="238.5" y="142.5">15</text>
<text x="44.7" y="147.3">A14</text>
<text x="44.7" y="149.7">B12</text>
<text x="44.8" y="144.9">B11</text>
<text x="52.7" y="146">D16</text>
<text x="52.7" y="148.4">D17</text>
<text x="68.8" y="146">A16</text>
<text x="68.8" y="148.4">A17</text>
<text x="76.9" y="144.9">K02</text>
<text x="76.9" y="147.3">J01</text>
<text x="76.9" y="149.7">H01</text>
<text x="211.2" y="144.9">7</text>
<text x="211.2" y="147.3">8</text>
<text x="211.2" y="149.7">9</text>
<text x="216.8" y="146">I_6</text>
<text x="216.8" y="148.4">I_7</text>
<text x="227" y="146">I/O/Q_3</text>
<text x="227" y="148.4">I/O/Q_2</text>
<text x="238.5" y="144.9">14</text>
<text x="238.5" y="147.3">13</text>
<text x="238.5" y="149.7">12</text>
<text x="44.7" y="152.1">A15</text>
<text x="44.7" y="154.5">A16</text>
<text x="52.7" y="150.8">D18</text>
<text x="52.7" y="153.2">D19</text>
<text x="52.7" y="155.6">D20</text>
<text x="68.8" y="150.8">A18</text>
<text x="68.8" y="153.2">A19</text>
<text x="68.8" y="155.6">A20</text>
<text x="76.9" y="152.1">J02</text>
<text x="76.9" y="154.5">G01</text>
<text x="199.8" y="152.1" transform="rotate(-90 199.8 152.1)">2</text>
<text x="202.2" y="152.1" transform="rotate(-90 202.2 152.1)">1</text>
<text x="210.1" y="152.1">10</text>
<text x="216.8" y="150.8">I_8</text>
<text x="216.8" y="153.2">GND</text>
<text x="227" y="150.8">I/O/Q_1</text>
<text x="230" y="153.2">I/OE</text>
<text x="238.5" y="152.1">11</text>
<text x="44.6" y="161.8">C15</text>
<text x="44.7" y="157">A17</text>
<text x="44.7" y="159.4">B16</text>
<text x="52.7" y="158">D21</text>
<text x="52.7" y="160.4">D22</text>
<text x="68.8" y="158">A21</text>
<text x="68.8" y="160.4">A22</text>
<text x="76.9" y="157">F01</text>
<text x="76.9" y="159.4">E01</text>
<text x="76.9" y="161.8">G03</text>
<text x="44.6" y="166.6">C16</text>
<text x="44.7" y="164.2">A18</text>
<text x="52.7" y="162.8">D23</text>
<text x="52.7" y="165.3">D24</text>
<text x="52.7" y="167.7">D25</text>
<text x="68.8" y="162.8">A23</text>
<text x="68.8" y="165.3">A24</text>
<text x="68.8" y="167.7">A25</text>
<text x="76.9" y="164.2">D01</text>
<text x="76.9" y="166.6">F03</text>
<text x="44.6" y="171.4">D16</text>
<text x="44.6" y="173.8">C18</text>
<text x="44.7" y="169">B18</text>
<text x="52.7" y="170.1">D26</text>
<text x="52.7" y="172.5">D27</text>
<text x="68.8" y="170.1">A26</text>
<text x="68.8" y="172.5">A27</text>
<text x="76.9" y="169">E02</text>
<text x="76.9" y="171.4">C01</text>
<text x="76.9" y="173.8">E03</text>
<text x="44.7" y="176.3">E16</text>
<text x="44.7" y="178.7">E17</text>
<text x="52.7" y="174.9">D28</text>
<text x="52.7" y="177.3">D29</text>
<text x="52.7" y="179.7">D30</text>
<text x="68.8" y="174.9">A28</text>
<text x="68.8" y="177.3">A29</text>
<text x="68.8" y="179.7">A30</text>
<text x="76.9" y="176.3">B01</text>
<text x="76.9" y="178.7">D03</text>
<text x="44.6" y="181.1">D18</text>
<text x="52.7" y="182.1">D31</text>
<text x="68.8" y="182.1">A31</text>
<text x="76.9" y="181.1">A01</text>
</g>
<g font-size="1.9" fill="#808080">
<text x="24.2" y="32.5">BCLK/4.10C</text>
<text x="25.1" y="37.4">PCLK/4.9G</text>
<text x="26.3" y="47">TM0/5.4G</text>
<text x="26.8" y="44.6">TT1/5.4H</text>
<text x="140.2" y="44.6">LCLK2/2.9C</text>
<text x="26.3" y="51.8">TM2/5.4G</text>
<text x="26.3" y="49.4">TM1/5.4G</text>
<text x="90.4" y="49.4">MI</text>
<text x="133.3" y="49.4">BUSTIMEOUT/4.7M</text>
<text x="137.2" y="51.8">VME_PAS/5.9D</text>
<text x="208.6" y="49.4">P3B.19/5.9G</text>
<text x="90.4" y="59.1">BB/5.4D</text>
<text x="90.4" y="56.7">BG/5.4D</text>
<text x="134.2" y="59.1">VME_PBERR/5.9G</text>
<text x="139" y="54.2">040BUS/5.2P</text>
<text x="25.5" y="63.9">R/W/2.10C</text>
<text x="90.4" y="63.9">CDIS/5.9I</text>
<text x="139.9" y="61.5">U24.19/2.9C</text>
<text x="25" y="71.1">LOCK/5.4D</text>
<text x="26.2" y="66.3">SIZ0/2.9C</text>
<text x="26.4" y="68.7">SIZ1/2.8F</text>
<text x="90.4" y="68.7">RSTI/5.9E</text>
<text x="90.4" y="66.3">MDIS/5.9I</text>
<text x="90.4" y="76">IPL0/5.4I</text>
<text x="189.3" y="76">RESET/4.6H</text>
<text x="27.1" y="83.2">TIP/5.2O</text>
<text x="27.8" y="80.8">TS/2.9C</text>
<text x="90.4" y="80.8">IPL2/5.4I</text>
<text x="90.4" y="78.4">IPL1/5.4I</text>
<text x="98.7" y="83.2">P3D.22/5.4H</text>
<text x="162.8" y="80.8">RAMCE1/2.10C</text>
<text x="162.8" y="83.2">BUSCE0/5.9D</text>
<text x="187.4" y="83.2">LCLK1/4.10C</text>
<text x="189.3" y="78.4">ROMCE/3.1E</text>
<text x="162.8" y="85.6">BUSCE1/5.9D</text>
<text x="162.8" y="88">BUSCE2/5.9D</text>
<text x="162.8" y="97.7">RAMCE0/2.11G</text>
<text x="28.1" y="107.3">D0/2.9L</text>
<text x="90.4" y="107.3">A0/2.9C</text>
<text x="184.6" y="102.5">EXTRESET/4.6J</text>
<text x="27.3" y="112.1">D2/2.11J</text>
<text x="28.6" y="109.7">D1/2.8I</text>
<text x="90.4" y="112.1">A2/2.8G</text>
<text x="90.4" y="109.7">A1/2.8G</text>
<text x="27.7" y="114.6">D3/2.11I</text>
<text x="27.8" y="117">D4/3.1D</text>
<text x="27.8" y="119.4">D5/3.1D</text>
<text x="90.4" y="119.4">A5/2.3I</text>
<text x="90.4" y="117">A4/2.3I</text>
<text x="90.4" y="114.6">A3/2.8H</text>
<text x="27.8" y="121.8">D6/3.1D</text>
<text x="27.8" y="124.2">D7/3.1D</text>
<text x="90.4" y="124.2">A7/2.3I</text>
<text x="90.4" y="121.8">A6/2.3I</text>
<text x="26.6" y="131.4">D10/3.1G</text>
<text x="27.7" y="129">D9/3.1G</text>
<text x="28" y="126.6">D8/3.1F</text>
<text x="90.4" y="131.4">A10/2.3L</text>
<text x="90.4" y="129">A9/2.3L</text>
<text x="90.4" y="126.6">A8/2.3L</text>
<text x="187.4" y="131.4">LCLK1/4.10C</text>
<text x="26.6" y="136.3">D12/3.1G</text>
<text x="26.8" y="133.9">D11/3.1G</text>
<text x="90.4" y="136.3">A12/3.7D</text>
<text x="90.4" y="133.9">A11/2.3L</text>
<text x="189.1" y="136.3">P3B.7/5.9D</text>
<text x="26.6" y="138.7">D13/3.1G</text>
<text x="26.7" y="141.1">D14/3.1H</text>
<text x="26.7" y="143.5">D15/3.1H</text>
<text x="90.4" y="143.5">A15/2.3D</text>
<text x="90.4" y="141.1">A14/2.3C</text>
<text x="90.4" y="138.7">A13/3.7D</text>
<text x="187.7" y="138.7">RAMTA/2.9C</text>
<text x="27.1" y="145.9">D16/3.1J</text>
<text x="27.1" y="148.3">D17/3.1J</text>
<text x="90.4" y="148.3">A17/2.3D</text>
<text x="90.4" y="145.9">A16/2.3D</text>
<text x="188" y="145.9">P3B.24/5.9H</text>
<text x="26.8" y="153.2">D19/3.1K</text>
<text x="26.8" y="155.6">D20/3.1K</text>
<text x="27.1" y="150.7">D18/3.1J</text>
<text x="90.4" y="155.6">A20/2.3F</text>
<text x="90.4" y="153.2">A19/2.3F</text>
<text x="90.4" y="150.7">A18/2.3F</text>
<text x="26.8" y="158">D21/3.1K</text>
<text x="26.8" y="160.4">D22/3.1K</text>
<text x="90.4" y="160.4">A22/2.10L</text>
<text x="90.4" y="158">A21/2.3G</text>
<text x="26.5" y="165.2">D24/3.1M</text>
<text x="26.7" y="167.6">D25/3.1N</text>
<text x="26.8" y="162.8">D23/3.1K</text>
<text x="90.4" y="167.6">A25/5.6I</text>
<text x="90.4" y="165.2">A24/5.6H</text>
<text x="90.4" y="162.8">A23/2.10L</text>
<text x="26.7" y="170">D26/3.1N</text>
<text x="26.7" y="172.4">D27/3.1N</text>
<text x="90.4" y="172.4">A27/5.6I</text>
<text x="90.4" y="170">A26/5.6I</text>
<text x="26.6" y="179.7">D30/3.1O</text>
<text x="26.7" y="174.9">D28/3.1N</text>
<text x="26.7" y="177.3">D29/3.1N</text>
<text x="90.4" y="179.7">A30/5.6J</text>
<text x="90.4" y="177.3">A29/5.6J</text>
<text x="90.4" y="174.9">A28/5.6I</text>
<text x="26.6" y="182.1">D31/3.1O</text>
<text x="90.4" y="182.1">A31/5.6J</text>
</g>
</svg>
